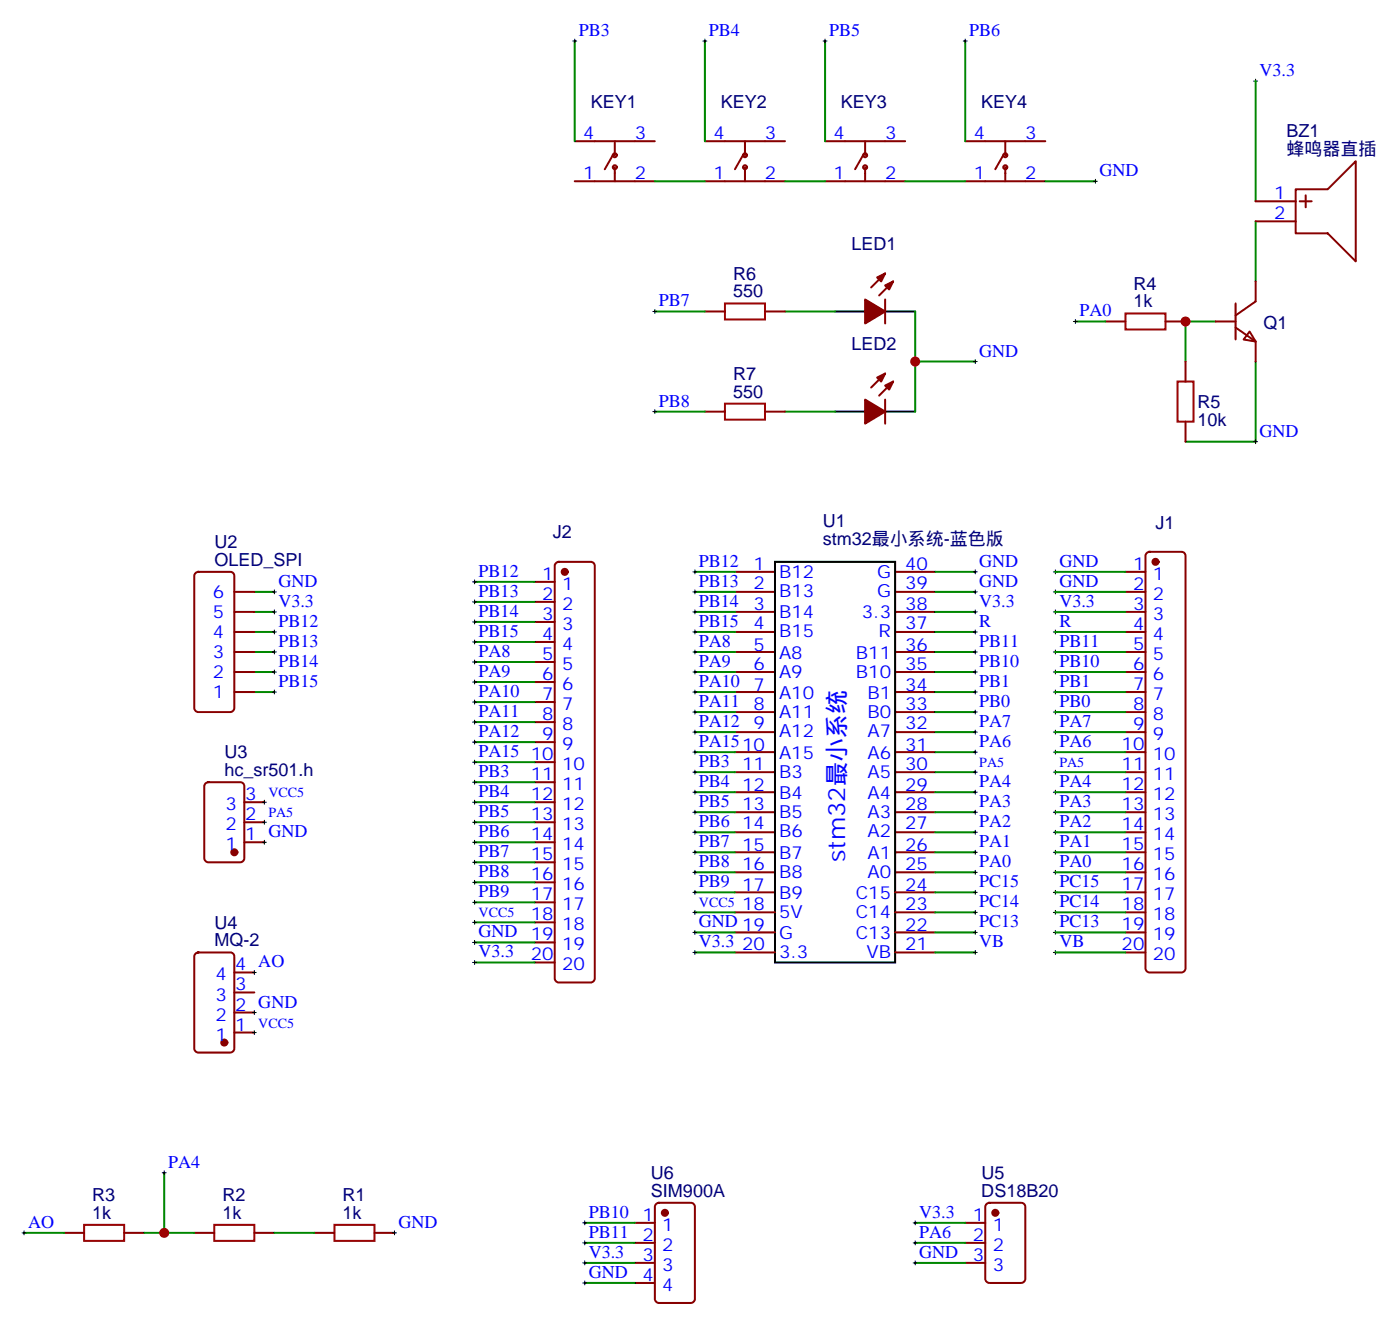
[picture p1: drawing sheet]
<svg xmlns="http://www.w3.org/2000/svg" width="247mm" height="233mm" viewBox="0 0 247 233" stroke-linecap="round" stroke-linejoin="round" font-family="sans-serif">
<g fill="none" stroke="#008700" stroke-width=".35">
<path d="M101.2 7.2v17.7M124.2 7.2v17.7M145.3 7.2v17.7M170 7.2v17.7M221.2 14.3v21.2M115.4 31.9h8.8M138.3 31.9h7M159.5 31.9h10.5M184.1 31.9h8.9M221.2 39v10.6M115.4 54.9h8.8M138.3 54.9h8.8"/>
<path d="M161.2 54.9v17.6M189.4 56.6h5.3M214.1 56.6h-5.3v7.1M115.4 72.5h8.8M138.3 72.5h8.8M161.2 63.7h10.6M221.2 63.7v14.1h-12.4M44.8 118.4h3.5M44.8 114.8h3.5M44.8 111.3h3.5M44.8 107.8h3.5M44.8 104.2h3.5"/>
<path d="M83.6 113.1h10.6M83.6 109.5h10.6M83.6 106h10.6M83.6 102.5h10.6M83.6 116.6h10.6M122.4 118.4h7.1M122.4 114.8h7.1M122.4 111.3h7.1M122.4 107.8h7.1M122.4 104.2h7.1M122.4 100.7h7.1M164.7 118.4h7.1"/>
<path d="M164.7 114.8h7.1M164.7 111.3h7.1M164.7 107.8h7.1M164.7 104.2h7.1M164.7 100.7h7.1M185.9 118.4h12.4M185.9 114.8h12.4M185.9 111.3h12.4M185.9 107.8h12.4M185.9 104.2h12.4M185.9 100.7h12.4M44.8 121.9h3.5"/>
<path d="M83.6 120.1h10.6M83.6 123.6h10.6M83.6 134.2h10.6M83.6 130.7h10.6M83.6 127.2h10.6M83.6 137.8h10.6M122.4 121.9h7.1M122.4 136h7.1M122.4 139.5h7.1M122.4 132.5h7.1M122.4 128.9h7.1M122.4 125.4h7.1"/>
<path d="M164.7 121.9h7.1M164.7 136h7.1M164.7 139.5h7.1M164.7 132.5h7.1M164.7 128.9h7.1M164.7 125.4h7.1M185.9 121.9h12.4M185.9 136h12.4M185.9 139.5h12.4M185.9 132.5h12.4M185.9 128.9h12.4M185.9 125.4h12.4"/>
<path d="M83.6 144.8h10.6M83.6 141.3h10.6M83.6 155.4h10.6M83.6 151.9h10.6M83.6 148.3h10.6M83.6 158.9h10.6M122.4 153.6h7.1M122.4 146.6h7.1M122.4 150.1h7.1M122.4 143.1h7.1M122.4 157.2h7.1M164.7 153.6h7.1"/>
<path d="M164.7 146.6h7.1M164.7 150.1h7.1M164.7 143.1h7.1M164.7 157.2h7.1M185.9 153.6h12.4M185.9 146.6h12.4M185.9 150.1h12.4M185.9 143.1h12.4M185.9 157.2h12.4M83.6 162.5h10.6M83.6 166h10.6M83.6 169.5h10.6"/>
<path d="M122.4 167.7h7.1M122.4 164.2h7.1M122.4 160.7h7.1M164.7 167.7h7.1M164.7 164.2h7.1M164.7 160.7h7.1M185.9 167.7h12.4M185.9 164.2h12.4M185.9 160.7h12.4M4.2 217.1h7.1M25.4 217.1h8.8M28.9 206.6v10.5"/>
<path d="M48.3 217.1h7.1M103 215.4h8.8M103 218.9h8.8M161.2 215.4h8.8M161.2 218.9h8.8M103 222.4h8.8M103 226h8.8M161.2 222.4h8.8"/>
</g>
<g fill="none" stroke="#870000" stroke-width=".35">
<path d="M101.2 24.9h14.2M101.2 31.9h14.2M107.9 27.3l-1.4 2.5M108.3 24.9v2.4M108.3 29.5v2.4M124.2 24.9h14.1M124.2 31.9h14.1M130.9 27.3l-1.4 2.5M131.2 24.9v2.4M131.2 29.5v2.4M145.3 24.9h14.2M145.3 31.9h14.2"/>
<path d="M152 27.3l-1.4 2.5M152.4 24.9v2.4M152.4 29.5v2.4M170 24.9h14.1M170 31.9h14.1M176.7 27.3l-1.4 2.5M177.1 24.9v2.4M177.1 29.5v2.4M221.2 35.5h7M221.2 39h7M228.2 33.3h5.7l4.9-4.9v17.6l-4.9-4.9h-5.7zM229 35.5h2.1"/>
<path d="M230 34.4v2.1M124.2 54.9h3.5M134.8 54.9h3.5M155.9 48.2l-2.4 2.4M155.9 52.7v4.3M157.3 49.6l-2.4 2.4M194.7 56.6h3.6M205.3 56.6h3.5M214.1 56.6h3.6M217.7 57.7l3.5 2.4v3.6M217.7 53.4v6.4M220.1 58.4l1.1 1.7-2.1-.3z"/>
<path d="M221.2 49.6v3.5l-3.5 2.5M124.2 72.5h3.5M134.8 72.5h3.5M155.9 70.4v4.2M155.9 65.8l-2.4 2.5M157.3 67.2l-2.4 2.5M208.8 63.7v3.5M208.8 74.3v3.5M98 99.2l.4-.2h5.7a.71 .71 0 0 1 .7 .7v72.6a.76 .76 0 0 1-.7 .7h-5.7a.76 .76 0 0 1-.7-.7v-72.6zM202 97.4l.5-.2h5.6a.71 .71 0 0 1 .7 .7v72.7a.76 .76 0 0 1-.7 .7h-5.6a.76 .76 0 0 1-.7-.7v-72.7zM34.5 100.9l.4-.2h5.7a.71 .71 0 0 1 .7 .7v23.3a.76 .76 0 0 1-.7 .7h-5.7a.76 .76 0 0 1-.7-.7v-23.3zM41.3 104.2h3.5"/>
<path d="M41.3 107.8h3.5M41.3 111.3h3.5M41.3 114.8h3.5M41.3 118.4h3.5M94.2 102.5h3.5M94.2 106h3.5M94.2 109.5h3.5M94.2 113.1h3.5M94.2 116.6h3.5M129.5 100.7h7M129.5 104.2h7M129.5 107.8h7"/>
<path d="M129.5 111.3h7M129.5 114.8h7M129.5 118.4h7M157.7 100.7h7M157.7 104.2h7M157.7 107.8h7M157.7 111.3h7M157.7 114.8h7M157.7 118.4h7M198.3 100.7h3.5M198.3 104.2h3.5M198.3 107.8h3.5"/>
<path d="M198.3 111.3h3.5M198.3 114.8h3.5M198.3 118.4h3.5M36.2 138l.5-.2h5.6a.71 .71 0 0 1 .7 .7v12.7a.76 .76 0 0 1-.7 .7h-5.6a.76 .76 0 0 1-.7-.7v-12.7zM41.3 121.9h3.5M94.2 120.1h3.5M94.2 123.6h3.5M94.2 127.2h3.5M94.2 130.7h3.5M94.2 134.2h3.5M94.2 137.8h3.5M129.5 121.9h7"/>
<path d="M129.5 125.4h7M129.5 128.9h7M129.5 132.5h7M129.5 136h7M129.5 139.5h7M157.7 121.9h7M157.7 125.4h7M157.7 128.9h7M157.7 132.5h7M157.7 136h7M157.7 139.5h7M198.3 121.9h3.5"/>
<path d="M198.3 125.4h3.5M198.3 128.9h3.5M198.3 132.5h3.5M198.3 136h3.5M198.3 139.5h3.5M43 148.3h3.6M43 144.8h3.6M43 141.3h3.6M94.2 148.3h3.5M94.2 144.8h3.5M94.2 141.3h3.5M94.2 151.9h3.5"/>
<path d="M94.2 155.4h3.5M94.2 158.9h3.5M129.5 143.1h7M129.5 146.6h7M129.5 150.1h7M129.5 153.6h7M129.5 157.2h7M157.7 143.1h7M157.7 146.6h7M157.7 150.1h7M157.7 153.6h7M157.7 157.2h7"/>
<path d="M198.3 143.1h3.5M198.3 146.6h3.5M198.3 150.1h3.5M198.3 153.6h3.5M198.3 157.2h3.5M34.5 168l.4-.3h5.7a.71 .71 0 0 1 .7 .8v16.2a.76 .76 0 0 1-.7 .7h-5.7a.76 .76 0 0 1-.7-.7v-16.2zM41.3 178.3h3.5M41.3 174.8h3.5M41.3 171.3h3.5M94.2 162.5h3.5M94.2 166h3.5M94.2 169.5h3.5"/>
<path d="M129.5 160.7h7M129.5 164.2h7M129.5 167.7h7M157.7 160.7h7M157.7 164.2h7M157.7 167.7h7M198.3 160.7h3.5M198.3 164.2h3.5M198.3 167.7h3.5M41.3 181.9h3.5M11.3 217.1h3.5M21.9 217.1h3.5"/>
<path d="M34.2 217.1h3.5M44.8 217.1h3.5M55.4 217.1h3.5M66 217.1h3.5M111.8 215.4h3.6M111.8 218.9h3.6M115.6 212l.5-.2h5.6a.71 .71 0 0 1 .7 .7v16.3a.76 .76 0 0 1-.7 .7h-5.6a.76 .76 0 0 1-.7-.7v-16.3zM170 215.4h3.6M170 218.9h3.6M173.8 212l.5-.2h5.6a.71 .71 0 0 1 .7 .7v12.7a.76 .76 0 0 1-.7 .8h-5.6a.76 .76 0 0 1-.7-.8v-12.7zM111.8 222.4h3.6M111.8 226h3.6"/>
<path d="M170 222.4h3.6"/>
<circle cx="108.3" cy="29.5" r=".35"/>
<circle cx="108.3" cy="27.3" r=".35"/>
<circle cx="131.2" cy="29.5" r=".35"/>
<circle cx="131.2" cy="27.3" r=".35"/>
<circle cx="152.4" cy="27.3" r=".35"/>
<circle cx="152.4" cy="29.5" r=".35"/>
<circle cx="177.1" cy="27.3" r=".35"/>
<circle cx="177.1" cy="29.5" r=".35"/>
</g>
<path d="M147.1 54.9h5.3M155.9 54.9h5.3M147.1 72.5h5.3M155.9 72.5h5.3M136.5 99h21.2v70.5h-21.2z" fill="none" stroke="#000" stroke-width=".35"/>
<g fill="none" stroke="#000" stroke-width=".18">
<path d="M100.9 7.2h.7M101.2 6.9v.7M123.8 7.2h.7M124.2 6.9v.7M145 7.2h.7M145.3 6.9v.7M169.7 7.2h.7M170 6.9v.7M220.8 14.3h.7M221.2 13.9v.7M192.6 31.9h.7M193 31.6v.7"/>
<path d="M115 54.9h.7M115.4 54.5v.7M189.1 56.6h.7M189.4 56.3v.7M115 72.5h.7M115.4 72.1v.7M171.4 63.7h.8M171.8 63.3v.7M220.8 77.8h.7M221.2 77.4v.7M48 104.2h.7M48 107.8h.7"/>
<path d="M48 111.3h.7M48 114.8h.7M48 118.4h.7M48.3 103.9v.7M48.3 107.4v.7M48.3 110.9v.8M48.3 114.5v.7M48.3 118v.7M83.3 102.5h.7M83.3 106h.7M83.3 109.5h.7M83.3 113.1h.7"/>
<path d="M83.3 116.6h.7M83.6 102.1v.7M83.6 105.7v.7M83.6 109.2v.7M83.6 112.7v.7M83.6 116.2v.7M83.6 119.8v.7M122.1 104.2h.7M122.1 107.8h.7M122.1 111.3h.7M122.1 114.8h.7M122.1 100.7h.7"/>
<path d="M122.1 118.4h.7M122.4 100.4v.7M122.4 103.9v.7M122.4 107.4v.7M122.4 110.9v.8M122.4 114.5v.7M122.4 118v.7M171.4 104.2h.8M171.4 107.8h.8M171.4 111.3h.8M171.4 114.8h.8M171.4 100.7h.8"/>
<path d="M171.4 118.4h.8M171.8 100.4v.7M171.8 103.9v.7M171.8 107.4v.7M171.8 110.9v.8M171.8 114.5v.7M171.8 118v.7M185.6 104.2h.7M185.6 107.8h.7M185.6 111.3h.7M185.6 114.8h.7M185.6 100.7h.7"/>
<path d="M185.6 118.4h.7M185.9 100.4v.7M185.9 103.9v.7M185.9 107.4v.7M185.9 110.9v.8M185.9 114.5v.7M185.9 118v.7M48 121.9h.7M48.3 121.5v.7M83.3 120.1h.7M83.3 123.6h.7M83.3 127.2h.7"/>
<path d="M83.3 130.7h.7M83.3 134.2h.7M83.3 137.8h.7M83.6 123.3v.7M83.6 126.8v.7M83.6 130.4v.7M83.6 133.9v.7M83.6 137.4v.7M122.1 136h.7M122.1 139.5h.7M122.1 132.5h.7M122.1 121.9h.7"/>
<path d="M122.1 125.4h.7M122.1 128.9h.7M122.4 121.5v.7M122.4 125.1v.7M122.4 128.6v.7M122.4 132.1v.7M122.4 135.6v.7M122.4 139.2v.7M171.4 136h.8M171.4 139.5h.8M171.4 132.5h.8M171.4 121.9h.8"/>
<path d="M171.4 125.4h.8M171.4 128.9h.8M171.8 121.5v.7M171.8 125.1v.7M171.8 128.6v.7M171.8 132.1v.7M171.8 135.6v.7M171.8 139.2v.7M185.6 136h.7M185.6 139.5h.7M185.6 132.5h.7M185.6 121.9h.7"/>
<path d="M185.6 125.4h.7M185.6 128.9h.7M185.9 121.5v.7M185.9 125.1v.7M185.9 128.6v.7M185.9 132.1v.7M185.9 135.6v.7M185.9 139.2v.7M46.2 141.3h.7M46.2 148.3h.7M46.2 144.8h.7M46.6 140.9v.7"/>
<path d="M46.6 144.5v.7M46.6 148v.7M83.3 141.3h.7M83.3 148.3h.7M83.3 144.8h.7M83.3 151.9h.7M83.3 155.4h.7M83.3 158.9h.7M83.6 140.9v.7M83.6 144.5v.7M83.6 148v.7M83.6 151.5v.7"/>
<path d="M83.6 155v.8M83.6 158.6v.7M122.1 143.1h.7M122.1 146.6h.7M122.1 150.1h.7M122.1 153.6h.7M122.1 157.2h.7M122.4 142.7v.7M122.4 146.2v.7M122.4 149.8v.7M122.4 153.3v.7M122.4 156.8v.7"/>
<path d="M171.4 143.1h.8M171.4 146.6h.8M171.4 150.1h.8M171.4 153.6h.8M171.4 157.2h.8M171.8 142.7v.7M171.8 146.2v.7M171.8 149.8v.7M171.8 153.3v.7M171.8 156.8v.7M185.6 143.1h.7M185.6 146.6h.7"/>
<path d="M185.6 150.1h.7M185.6 153.6h.7M185.6 157.2h.7M185.9 142.7v.7M185.9 146.2v.7M185.9 149.8v.7M185.9 153.3v.7M185.9 156.8v.7M44.4 178.3h.8M44.4 171.3h.8M44.8 170.9v.7M44.8 178v.7"/>
<path d="M83.3 162.5h.7M83.3 166h.7M83.3 169.5h.7M83.6 162.1v.7M83.6 165.6v.7M83.6 169.2v.7M122.1 167.7h.7M122.1 164.2h.7M122.1 160.7h.7M122.4 160.3v.7M122.4 163.9v.7M122.4 167.4v.7"/>
<path d="M171.4 167.7h.8M171.4 164.2h.8M171.4 160.7h.8M171.8 160.3v.7M171.8 163.9v.7M171.8 167.4v.7M185.6 167.7h.7M185.6 164.2h.7M185.6 160.7h.7M185.9 160.3v.7M185.9 163.9v.7M185.9 167.4v.7"/>
<path d="M44.4 181.9h.8M44.8 181.5v.7M3.9 217.1h.7M4.2 216.8v.7M28.6 206.6h.7M28.9 206.2v.7M69.1 217.1h.7M69.5 216.8v.7M102.7 215.4h.7M102.7 218.9h.7M103 215v.7M103 218.5v.8"/>
<path d="M160.9 215.4h.7M160.9 218.9h.7M161.2 215v.7M161.2 218.5v.8M102.7 222.4h.7M102.7 226h.7M103 222.1v.7M103 225.6v.7M160.9 222.4h.7M161.2 222.1v.7"/>
</g>
<g fill="#870000" stroke="#870000" stroke-width=".35">
<path d="M152.4 52.7l3.5 2.2-3.5 2.1z"/>
<path d="M155.9 50.3l1.4-.7-.7 1.4z"/>
<path d="M154.5 48.9l1.4-.7-.7 1.4z"/>
<path d="M152.4 70.4l3.5 2.1-3.5 2.1z"/>
<path d="M155.9 67.9l1.4-.7-.7 1.4z"/>
<path d="M154.5 66.5l1.4-.7-.7 1.4z"/>
<circle cx="41.3" cy="150.1" r=".53"/>
<circle cx="39.5" cy="183.6" r=".53"/>
<circle cx="175.3" cy="213.6" r=".53"/>
<circle cx="117.1" cy="213.6" r=".53"/>
<circle cx="203.6" cy="99" r=".53"/>
<circle cx="99.5" cy="100.7" r=".53"/>
</g>
<path d="M127.7 53.4h7.1v2.9h-7.1zM198.3 55.2h7v2.8h-7zM127.7 71.1h7.1v2.8h-7.1zM207.4 67.2h2.9v7.1h-2.9zM14.8 215.7h7.1v2.8h-7.1zM37.7 215.7h7.1v2.8h-7.1zM58.9 215.7h7.1v2.8h-7.1z" fill="none" stroke="#a10000" stroke-width=".35"/>
<g fill="#c00">
<circle cx="28.9" cy="217.1" r=".88"/>
<circle cx="208.8" cy="56.6" r=".88"/>
<circle cx="161.2" cy="63.7" r=".88"/>
</g>
<text font-size="4.2" fill="#00f" x="148.9" y="151.9" transform="rotate(-90 148.9 151.9)">stm32最小系统</text>
<g font-size="3.2" fill="#00f">
<text x="102" y="6.3">PB3</text>
<text x="124.9" y="6.3">PB4</text>
<text x="146" y="6.3">PB5</text>
<text x="170.7" y="6.3">PB6</text>
<text x="221.9" y="13.4">V3.3</text>
<text x="102.8" y="24.5">4</text>
<text x="111.8" y="24.5">3</text>
<text x="125.7" y="24.5">4</text>
<text x="134.8" y="24.5">3</text>
<text x="146.9" y="24.5">4</text>
<text x="155.9" y="24.5">3</text>
<text x="171.6" y="24.5">4</text>
<text x="180.6" y="24.5">3</text>
<text x="102.8" y="31.6">1</text>
<text x="111.8" y="31.6">2</text>
<text x="125.7" y="31.6">1</text>
<text x="134.8" y="31.6">2</text>
<text x="146.9" y="31.6">1</text>
<text x="155.9" y="31.6">2</text>
<text x="171.6" y="31.6">1</text>
<text x="180.6" y="31.6">2</text>
<text x="193.7" y="31">GND</text>
<text x="224.5" y="35.1">1</text>
<text x="224.5" y="38.6">2</text>
<text x="116.1" y="54">PB7</text>
<text x="190.1" y="55.7">PA0</text>
<text x="172.5" y="62.8">GND</text>
<text x="116.1" y="71.6">PB8</text>
<text x="221.9" y="76.9">GND</text>
<text x="84.3" y="101.6">PB12</text>
<text x="123.1" y="99.8">PB12</text>
<text x="132.7" y="100.4">1</text>
<text x="137.2" y="101.8">B12</text>
<text x="154.5" y="101.8">G</text>
<text x="159.5" y="100.4">40</text>
<text x="172.5" y="99.8">GND</text>
<text x="186.6" y="99.8">GND</text>
<text x="199.6" y="100.4">1</text>
<text x="37.5" y="105.3">6</text>
<text x="49" y="103.4">GND</text>
<text x="49" y="106.9">V3.3</text>
<text x="84.3" y="105.1">PB13</text>
<text x="95.5" y="102.1">1</text>
<text x="95.5" y="105.7">2</text>
<text x="99" y="103.9">1</text>
<text x="99" y="107.4">2</text>
<text x="123.1" y="103.4">PB13</text>
<text x="123.1" y="106.9">PB14</text>
<text x="132.7" y="107.5">3</text>
<text x="132.7" y="103.7">2</text>
<text x="137.2" y="105.2">B13</text>
<text x="154.5" y="105.2">G</text>
<text x="159.5" y="103.7">39</text>
<text x="159.5" y="107.5">38</text>
<text x="172.5" y="103.4">GND</text>
<text x="172.5" y="106.9">V3.3</text>
<text x="186.6" y="103.4">GND</text>
<text x="186.6" y="106.9">V3.3</text>
<text x="199.6" y="103.9">2</text>
<text x="199.6" y="107.4">3</text>
<text x="203.1" y="102.1">1</text>
<text x="203.1" y="105.7">2</text>
<text x="37.5" y="112.4">4</text>
<text x="37.5" y="108.8">5</text>
<text x="49" y="110.4">PB12</text>
<text x="49" y="113.9">PB13</text>
<text x="84.3" y="108.7">PB14</text>
<text x="84.3" y="112.2">PB15</text>
<text x="95.5" y="109.2">3</text>
<text x="95.5" y="112.7">4</text>
<text x="99" y="110.9">3</text>
<text x="123.1" y="110.4">PB15</text>
<text x="123.1" y="113.9">PA8</text>
<text x="132.7" y="110.9">4</text>
<text x="137.2" y="112.3">B15</text>
<text x="137.2" y="108.9">B14</text>
<text x="151.8" y="108.9">3.3</text>
<text x="154.8" y="112.3">R</text>
<text x="159.5" y="110.9">37</text>
<text x="172.5" y="113.9">PB11</text>
<text x="172.5" y="110.4">R</text>
<text x="186.6" y="110.4">R</text>
<text x="186.6" y="113.9">PB11</text>
<text x="199.6" y="110.9">4</text>
<text x="203.1" y="109.2">3</text>
<text x="203.1" y="112.7">4</text>
<text x="37.5" y="119.4">2</text>
<text x="37.5" y="115.9">3</text>
<text x="49" y="117.5">PB14</text>
<text x="84.3" y="115.7">PA8</text>
<text x="84.3" y="119.2">PA9</text>
<text x="95.5" y="116.2">5</text>
<text x="95.5" y="119.8">6</text>
<text x="99" y="114.5">4</text>
<text x="99" y="118">5</text>
<text x="123.1" y="117.5">PA9</text>
<text x="132.7" y="118">6</text>
<text x="132.7" y="114.6">5</text>
<text x="137.2" y="119.4">A9</text>
<text x="137.2" y="116">A8</text>
<text x="150.8" y="116">B11</text>
<text x="150.8" y="119.4">B10</text>
<text x="159.5" y="114.6">36</text>
<text x="159.5" y="118">35</text>
<text x="172.5" y="117.5">PB10</text>
<text x="186.6" y="117.5">PB10</text>
<text x="199.6" y="114.5">5</text>
<text x="199.6" y="118">6</text>
<text x="203.1" y="116.2">5</text>
<text x="203.1" y="119.8">6</text>
<text x="37.5" y="122.9">1</text>
<text x="49" y="121">PB15</text>
<text x="84.3" y="122.8">PA10</text>
<text x="95.5" y="123.3">7</text>
<text x="99" y="121.5">6</text>
<text x="99" y="125.1">7</text>
<text x="123.1" y="121">PA10</text>
<text x="123.1" y="124.5">PA11</text>
<text x="132.7" y="125.1">8</text>
<text x="132.7" y="121.7">7</text>
<text x="137.2" y="123.1">A10</text>
<text x="152.8" y="123.1">B1</text>
<text x="159.5" y="121.7">34</text>
<text x="159.5" y="125.1">33</text>
<text x="172.5" y="121">PB1</text>
<text x="172.5" y="124.5">PB0</text>
<text x="186.6" y="121">PB1</text>
<text x="186.6" y="124.5">PB0</text>
<text x="199.6" y="121.5">7</text>
<text x="199.6" y="125.1">8</text>
<text x="203.1" y="123.3">7</text>
<text x="84.3" y="126.3">PA11</text>
<text x="84.3" y="129.8">PA12</text>
<text x="95.5" y="126.8">8</text>
<text x="95.5" y="130.4">9</text>
<text x="99" y="128.6">8</text>
<text x="123.1" y="128.1">PA12</text>
<text x="123.1" y="131.6">PA1510</text>
<text x="132.7" y="128.5">9</text>
<text x="137.2" y="129.9">A12</text>
<text x="137.2" y="126.5">A11</text>
<text x="152.8" y="126.5">B0</text>
<text x="152.8" y="129.9">A7</text>
<text x="159.5" y="128.5">32</text>
<text x="172.5" y="131.6">PA6</text>
<text x="172.5" y="128.1">PA7</text>
<text x="186.6" y="128.1">PA7</text>
<text x="186.6" y="131.6">PA6</text>
<text x="199.6" y="128.6">9</text>
<text x="203.1" y="126.8">8</text>
<text x="203.1" y="130.4">9</text>
<text x="84.3" y="133.3">PA15</text>
<text x="84.3" y="136.9">PB3</text>
<text x="93.5" y="133.9">10</text>
<text x="93.5" y="137.4">11</text>
<text x="99" y="132.1">9</text>
<text x="99" y="135.6">10</text>
<text x="123.1" y="135.1">PB3</text>
<text x="130.7" y="135.6">11</text>
<text x="137.2" y="137">B3</text>
<text x="137.2" y="133.6">A15</text>
<text x="152.8" y="133.6">A6</text>
<text x="152.8" y="137">A5</text>
<text x="159.5" y="132.2">31</text>
<text x="159.5" y="135.6">30</text>
<text x="197.6" y="132.1">10</text>
<text x="197.6" y="135.6">11</text>
<text x="203.1" y="133.9">10</text>
<text x="203.1" y="137.4">11</text>
<text x="39.7" y="142.7">3</text>
<text x="43.2" y="140.9">3</text>
<text x="84.3" y="140.4">PB4</text>
<text x="84.3" y="143.9">PB5</text>
<text x="93.5" y="140.9">12</text>
<text x="99" y="139.2">11</text>
<text x="99" y="142.7">12</text>
<text x="123.1" y="138.6">PB4</text>
<text x="123.1" y="142.2">PB5</text>
<text x="130.7" y="142.7">13</text>
<text x="130.7" y="139.3">12</text>
<text x="137.2" y="140.7">B4</text>
<text x="152.8" y="140.7">A4</text>
<text x="159.5" y="139.3">29</text>
<text x="159.5" y="142.7">28</text>
<text x="172.5" y="138.6">PA4</text>
<text x="172.5" y="142.2">PA3</text>
<text x="186.6" y="138.6">PA4</text>
<text x="186.6" y="142.2">PA3</text>
<text x="197.6" y="139.2">12</text>
<text x="197.6" y="142.7">13</text>
<text x="203.1" y="140.9">12</text>
<text x="39.7" y="149.8">1</text>
<text x="39.7" y="146.2">2</text>
<text x="43.2" y="148">1 GND</text>
<text x="43.2" y="144.5">2</text>
<text x="84.3" y="147.5">PB6</text>
<text x="93.5" y="144.5">13</text>
<text x="93.5" y="148">14</text>
<text x="99" y="146.2">13</text>
<text x="99" y="149.8">14</text>
<text x="123.1" y="145.7">PB6</text>
<text x="123.1" y="149.2">PB7</text>
<text x="130.7" y="149.8">15</text>
<text x="130.7" y="146.1">14</text>
<text x="137.2" y="147.5">B6</text>
<text x="137.2" y="144.1">B5</text>
<text x="152.8" y="144.1">A3</text>
<text x="152.8" y="147.5">A2</text>
<text x="159.5" y="146.1">27</text>
<text x="159.5" y="149.8">26</text>
<text x="172.5" y="145.7">PA2</text>
<text x="172.5" y="149.2">PA1</text>
<text x="186.6" y="145.7">PA2</text>
<text x="186.6" y="149.2">PA1</text>
<text x="197.6" y="146.2">14</text>
<text x="197.6" y="149.8">15</text>
<text x="203.1" y="144.5">13</text>
<text x="203.1" y="148">14</text>
<text x="84.3" y="151">PB7</text>
<text x="84.3" y="154.5">PB8</text>
<text x="93.5" y="151.5">15</text>
<text x="93.5" y="155">16</text>
<text x="99" y="153.3">15</text>
<text x="123.1" y="152.8">PB8</text>
<text x="130.7" y="153.2">16</text>
<text x="137.2" y="154.6">B8</text>
<text x="137.2" y="151.2">B7</text>
<text x="152.8" y="151.2">A1</text>
<text x="152.8" y="154.6">A0</text>
<text x="159.5" y="153.2">25</text>
<text x="172.5" y="152.8">PA0</text>
<text x="186.6" y="152.8">PA0</text>
<text x="197.6" y="153.3">16</text>
<text x="203.1" y="151.5">15</text>
<text x="203.1" y="155">16</text>
<text x="84.3" y="158">PB9</text>
<text x="93.5" y="158.6">17</text>
<text x="99" y="156.8">16</text>
<text x="99" y="160.3">17</text>
<text x="123.1" y="156.3">PB9</text>
<text x="130.7" y="156.9">17</text>
<text x="130.7" y="160.3">18</text>
<text x="137.2" y="158.3">B9</text>
<text x="137.2" y="161.7">5V</text>
<text x="150.7" y="158.3">C15</text>
<text x="150.7" y="161.7">C14</text>
<text x="159.5" y="156.9">24</text>
<text x="159.5" y="160.3">23</text>
<text x="172.5" y="156.3">PC15</text>
<text x="172.5" y="159.8">PC14</text>
<text x="186.6" y="156.3">PC15</text>
<text x="186.6" y="159.8">PC14</text>
<text x="197.6" y="156.8">17</text>
<text x="197.6" y="160.3">18</text>
<text x="203.1" y="158.6">17</text>
<text x="84.3" y="165.1">GND</text>
<text x="93.5" y="162.1">18</text>
<text x="93.5" y="165.6">19</text>
<text x="99" y="163.9">18</text>
<text x="99" y="167.4">19</text>
<text x="123.1" y="166.9">V3.3</text>
<text x="123.1" y="163.3">GND 19</text>
<text x="130.7" y="167.4">20</text>
<text x="137.2" y="165.4">G</text>
<text x="150.7" y="165.4">C13</text>
<text x="159.5" y="164">22</text>
<text x="159.5" y="167.4">21</text>
<text x="172.5" y="163.3">PC13</text>
<text x="172.5" y="166.9">VB</text>
<text x="186.6" y="163.3">PC13</text>
<text x="186.6" y="166.9">VB</text>
<text x="197.6" y="163.9">19</text>
<text x="197.6" y="167.4">20</text>
<text x="203.1" y="162.1">18</text>
<text x="203.1" y="165.6">19</text>
<text x="38" y="172.7">4</text>
<text x="41.5" y="170.9">4 AO</text>
<text x="84.3" y="168.6">V3.3</text>
<text x="93.5" y="169.2">20</text>
<text x="99" y="170.9">20</text>
<text x="137.2" y="168.8">3.3</text>
<text x="152.6" y="168.8">VB</text>
<text x="203.1" y="169.2">20</text>
<text x="38" y="179.7">2</text>
<text x="38" y="176.2">3</text>
<text x="41.5" y="178">2 GND</text>
<text x="41.5" y="174.4">3</text>
<text x="38" y="183.3">1</text>
<text x="41.5" y="181.5">1</text>
<text x="29.6" y="205.7">PA4</text>
<text x="103.7" y="214.5">PB10</text>
<text x="113.2" y="215">1</text>
<text x="161.9" y="214.5">V3.3</text>
<text x="171.4" y="215">1</text>
<text x="4.9" y="216.3">AO</text>
<text x="70.2" y="216.3">GND</text>
<text x="103.7" y="218">PB11</text>
<text x="103.7" y="221.5">V3.3</text>
<text x="113.2" y="218.5">2</text>
<text x="116.7" y="216.8">1</text>
<text x="116.7" y="220.3">2</text>
<text x="161.9" y="221.5">GND</text>
<text x="161.9" y="218">PA6</text>
<text x="171.4" y="218.5">2</text>
<text x="174.9" y="216.8">1</text>
<text x="174.9" y="220.3">2</text>
<text x="103.7" y="225.1">GND</text>
<text x="113.2" y="222.1">3</text>
<text x="113.2" y="225.6">4</text>
<text x="116.7" y="223.8">3</text>
<text x="116.7" y="227.4">4</text>
<text x="171.4" y="222.1">3</text>
<text x="174.9" y="223.8">3</text>
</g>
<g font-size="3.2" fill="#000080">
<text x="104.1" y="19.1">KEY1</text>
<text x="127" y="19.1">KEY2</text>
<text x="148.1" y="19.1">KEY3</text>
<text x="172.8" y="19.1">KEY4</text>
<text x="226.6" y="27.3">蜂鸣器直插</text>
<text x="226.6" y="24.2">BZ1</text>
<text x="150" y="44.1">LED1</text>
<text x="129.1" y="52.4">550</text>
<text x="129.1" y="49.3">R6</text>
<text x="199.7" y="51.1">R4</text>
<text x="199.7" y="54.2">1k</text>
<text x="222.6" y="57.9">Q1</text>
<text x="150" y="61.7">LED2</text>
<text x="129.1" y="70">550</text>
<text x="129.1" y="67">R7</text>
<text x="211" y="71.9">R5</text>
<text x="211" y="75">10k</text>
<text x="97.4" y="94.8">J2</text>
<text x="144.9" y="95.9">stm32最小系统-蓝色版</text>
<text x="144.9" y="92.9">U1</text>
<text x="203.6" y="93.1">J1</text>
<text x="37.8" y="99.7">OLED_SPI</text>
<text x="37.8" y="96.6">U2</text>
<text x="39.5" y="136.7">hc_sr501.h</text>
<text x="39.5" y="133.5">U3</text>
<text x="37.8" y="166.7">MQ-2</text>
<text x="37.8" y="163.6">U4</text>
<text x="114.7" y="207.7">U6</text>
<text x="172.9" y="207.7">U5</text>
<text x="16.2" y="214.7">1k</text>
<text x="16.2" y="211.6">R3</text>
<text x="39.2" y="214.7">1k</text>
<text x="39.2" y="211.6">R2</text>
<text x="60.3" y="214.7">1k</text>
<text x="60.3" y="211.6">R1</text>
<text x="114.7" y="210.8">SIM900A</text>
<text x="172.9" y="210.8">DS18B20</text>
</g>
<g font-size="2.5" fill="#00f">
<text x="172.5" y="135.1">PA5</text>
<text x="186.6" y="135.1">PA5</text>
<text x="47.3" y="140.4">VCC5</text>
<text x="47.3" y="143.9">PA5</text>
<text x="84.3" y="161.6">VCC5</text>
<text x="123.1" y="159.8">VCC5</text>
<text x="45.5" y="181">VCC5</text>
</g>
</svg>
